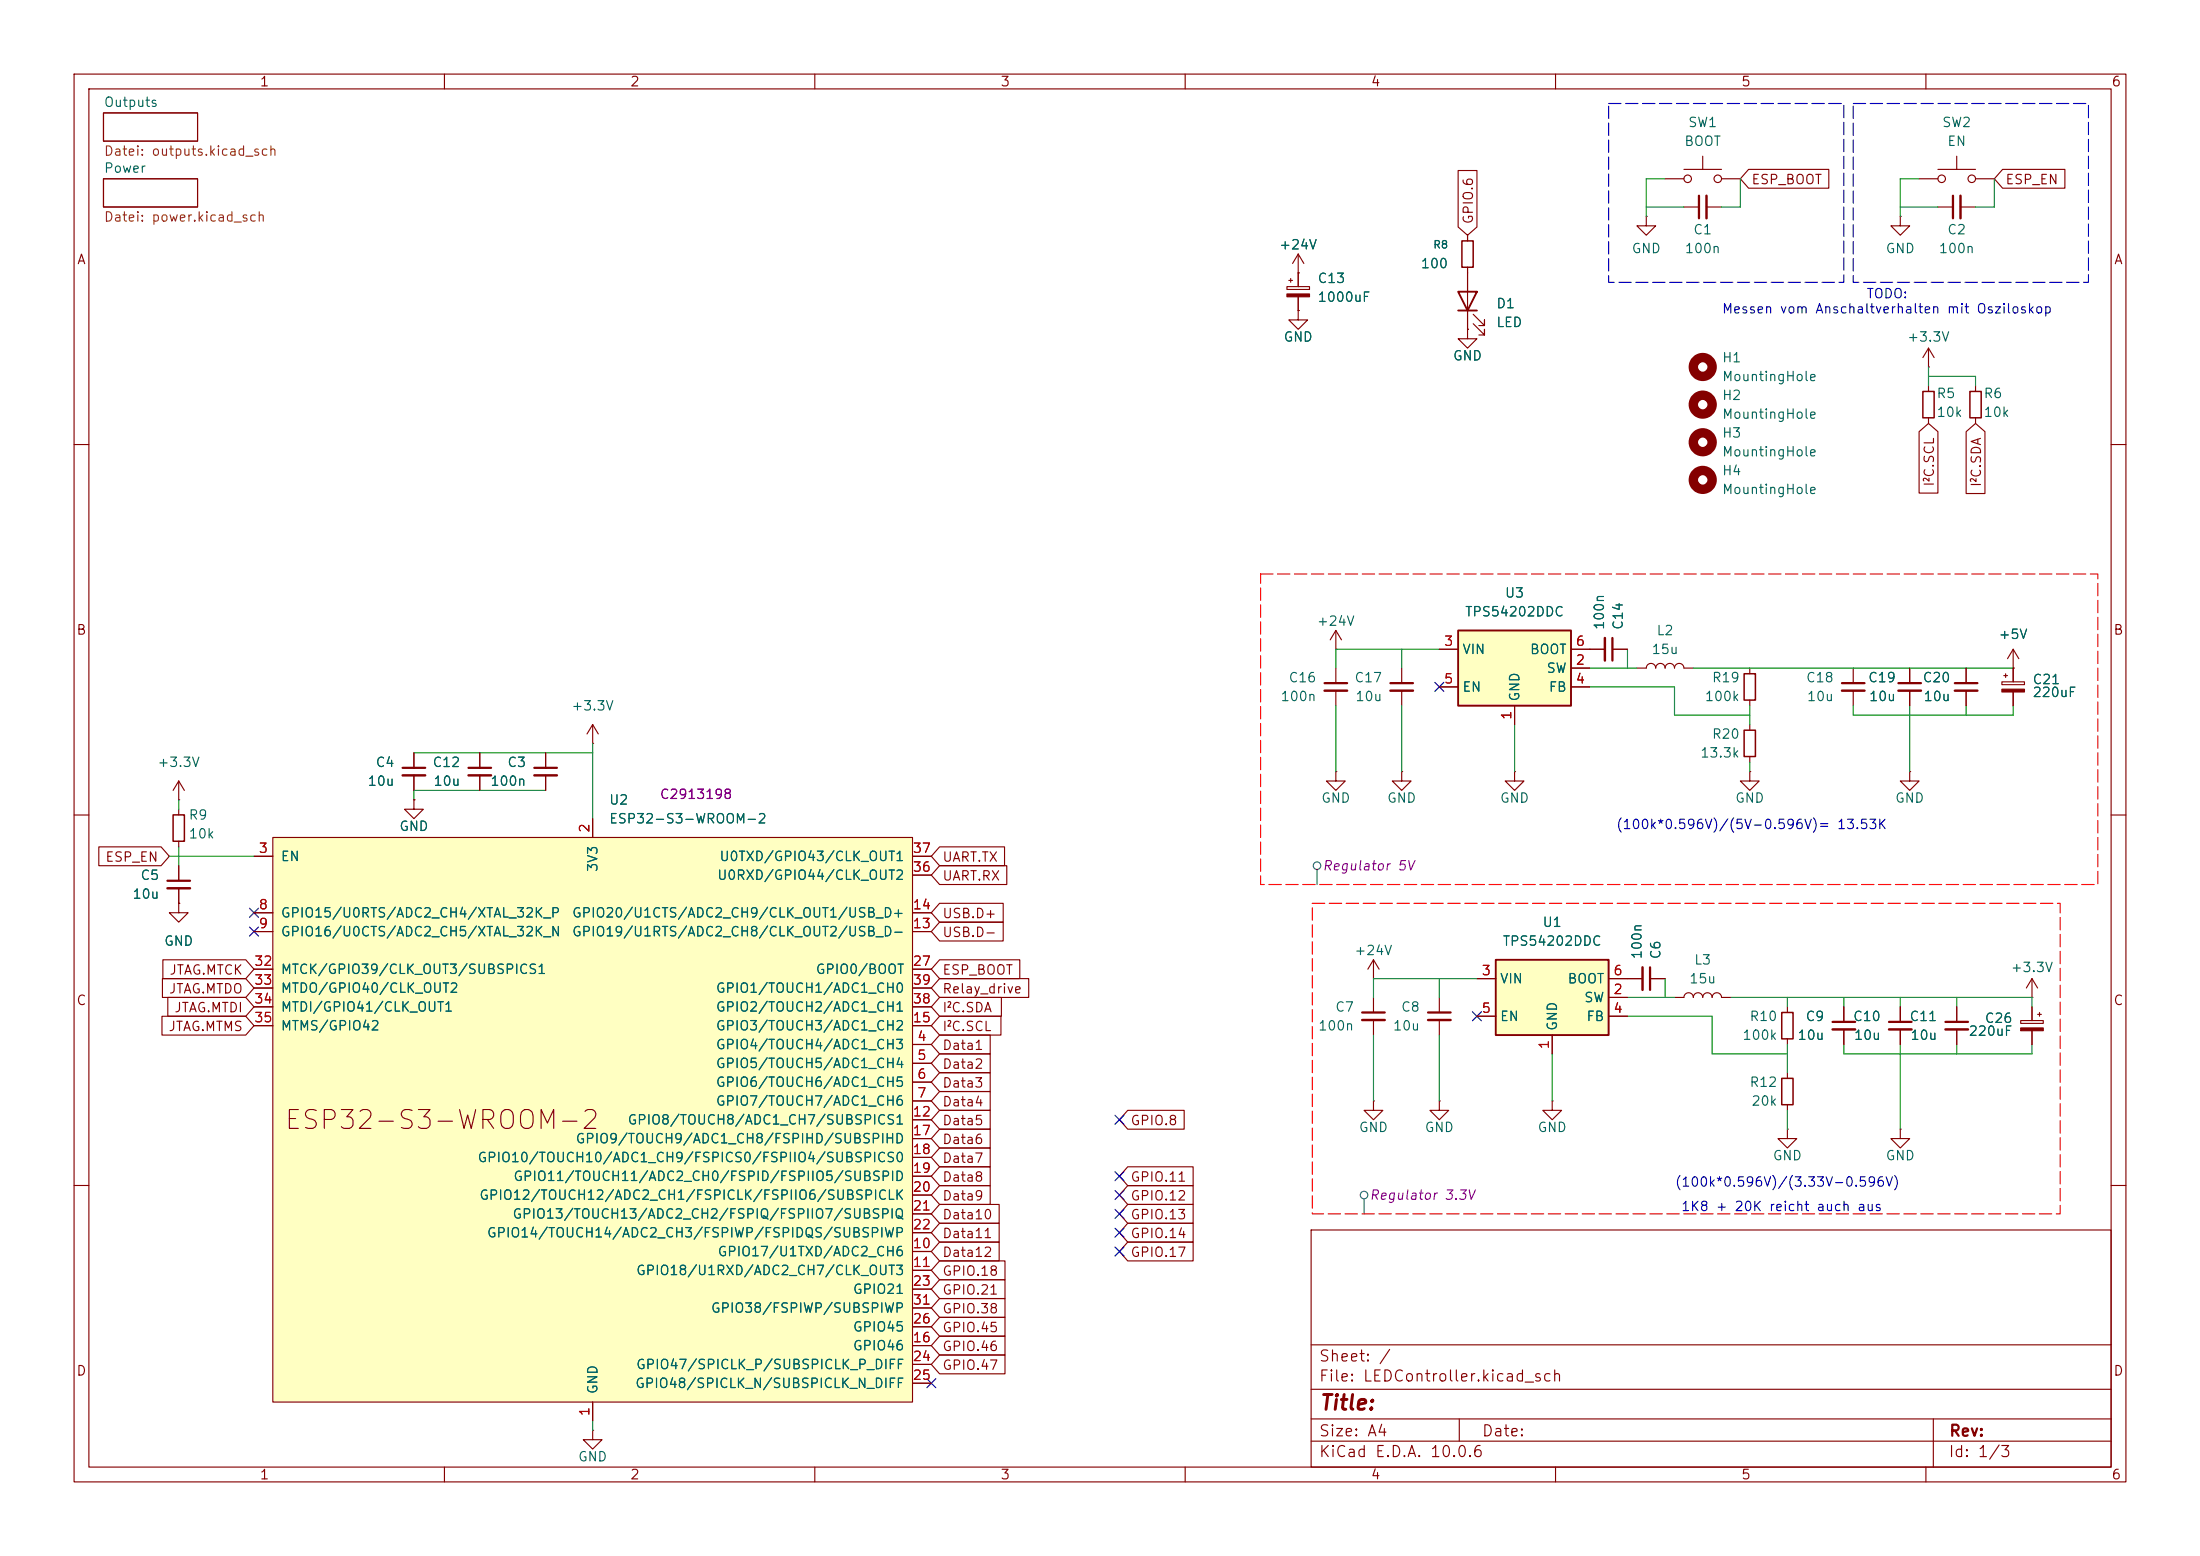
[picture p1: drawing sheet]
<svg xmlns="http://www.w3.org/2000/svg" width="297mm" height="210mm" viewBox="0 0 297 210" stroke-linecap="round" stroke-linejoin="round" font-family="sans-serif">
<g fill="none" stroke="#840000" stroke-width=".15">
<path d="M10 10h277v190h-277zM12 12h273v186h-273zM14 15.2h12.7v3.9h-12.7zM60 10v2M110 10v2M160 10v2M210 10v2M260 10v2M14 24.1h12.7v3.8h-12.7zM10 60h2M285 60h2M236.2 97.8v.8"/>
<path d="M257.8 90.2v2M257.8 93.2v2.1M10 110h2M236.2 104.1v1.3h1.3l-1.3 1.3-1.3-1.3h1.3M236.2 104.1h.1M236.2 102.1v.8M285 110h2M256.5 135.9v2M256.5 138.9v2.1M10 160h2M177 166h108v32h-108zM285 160h2"/>
<path d="M60 198v2M110 198v2M160 198v2M177 194.5h108M177 191.5h108M177 187.5h108M177 181.5h108M197 191.5v3M210 198v2M260 198v2M261 191.5v6.5"/>
</g>
<path d="M235.5 98.6h1.5v3.5h-1.5z" fill="none" stroke="#840000" stroke-width=".2"/>
<path d="M256.3 92.2h3M255 137.9h3.1" fill="none" stroke="#840000" stroke-width=".3"/>
<path d="M256.3 93.2h3M255 138.9h3.1" fill="none" stroke="#840000" stroke-width=".33"/>
<path d="M196.8 85.1h15.3v10.2h-15.3z" fill="#ffffc2"/>
<path d="M196.8 39.4h2.6l-1.3 2.5zM196.8 41.9h2.6M196.8 85.1h15.3v10.2h-15.3z" fill="none" stroke="#840000" stroke-width=".25"/>
<g fill="none" stroke="#840000" stroke-width=".15">
<path d="M173.7 38.7h3.1v.4h-3.1zM174 37.8h.5M174.2 37.6v.5M175.3 36.8h.1M175.3 34.3v4.4M175.3 34.3l-.8 1.3M175.3 34.3l.7 1.3M198.1 31.8v.7M198.1 36.1v8.4M222.2 29.2v1.3h1.3l-1.3 1.3-1.2-1.3h1.2M222.2 29.2h.1M224.8 24.1h2.5"/>
<path d="M227.3 22.9h5.1M227.3 27.9h2.1M229.9 21.1v1.8M230.4 27.9h2M232.4 24.1h2.5M259.1 24.1h2.5M261.6 22.9h5.1M264.2 21.1v1.8M266.7 24.1h2.5M175.3 41.9v1.3h1.2l-1.2 1.3-1.3-1.3h1.3M175.3 41.9h.1M175.3 40.1v1.8"/>
<path d="M198.1 44.5v1.2h1.3l-1.3 1.3-1.3-1.3h1.3M198.1 44.5h.1M198.9 43.7l1.5 1.5v-.7v.7h-.8M198.9 42.4l1.5 1.5v-.7v.7h-.8M260.3 52.1v.7M260.3 56.4v.8M266.7 52.1v.7M266.7 56.4v.8M194.3 87.6h2.5M194.3 92.7h2.5M204.5 95.3v2.5M212.1 90.2h2.5"/>
<path d="M212.1 87.6h4.6M212.1 92.7h2.5M217.7 87.6h2M221 90.2h1.2a.64 .64 0 0 1 .7-.7 .64 .64 0 0 1 .6 .7 .64 .64 0 0 1 .7-.7 .64 .64 0 0 1 .6 .7 .64 .64 0 0 1 .6-.7 .64 .64 0 0 1 .7 .7 .64 .64 0 0 1 .6-.7 .64 .64 0 0 1 .6 .7h1.3M236.2 90.2v.7M236.2 94.5v.8M250.2 90.2v2M250.2 93.2v2.1M265.4 90.2v2M265.4 93.2v2.1M270.3 92h3v.4h-3zM270.5 91.2h.5"/>
<path d="M270.8 90.9v.5M271.8 90.2h.1M271.8 87.6v4.4M271.8 93.4v1.9M271.8 87.6l-.8 1.3M271.8 87.6l.7 1.3M24.1 108h.1M24.1 105.4v2.6M24.1 109.2v.8M24.1 113.5v.8M24.1 105.4l-.7 1.3M24.1 105.4l.8 1.3"/>
<path d="M55.9 101.6v2M55.9 104.6v2.1M204.5 104.1v1.3h1.2l-1.2 1.3-1.3-1.3h1.3M204.5 104.1h.1M257.8 104.1v1.3h1.3l-1.3 1.3-1.3-1.3h1.3M257.8 104.1h.1M185.4 132.1h.1M185.4 129.5v2.6M185.4 134.6v2.1M185.4 137.7v2M185.4 129.5l-.7 1.3M185.4 129.5l.8 1.3"/>
<path d="M194.3 134.6v2.1M194.3 137.7v2M219.7 132.1h2M222.8 132.1h2M226.1 134.6h1.2a.64 .64 0 0 1 .7-.6 .64 .64 0 0 1 .6 .6 .64 .64 0 0 1 .6-.6 .64 .64 0 0 1 .7 .6 .64 .64 0 0 1 .6-.6 .64 .64 0 0 1 .6 .6 .64 .64 0 0 1 .7-.6 .64 .64 0 0 1 .6 .6h1.3M272.8 137.7h3v.4h-3zM274.3 134.6h.1M274.3 132.1l-.7 1.3M274.3 132.1l.8 1.3M274.3 132.1v2.5M274.3 135.9v1.8M274.3 139.1v1.9"/>
<path d="M275.1 136.9h.5M275.3 136.7v.5M185.4 148.6v1.3h1.3l-1.3 1.2-1.3-1.2h1.3M185.4 148.6h.1M194.3 148.6v1.3h1.3l-1.3 1.2-1.3-1.2h1.3M194.3 148.6h.1M241.3 152.4v1.3h1.3l-1.3 1.2-1.3-1.2h1.3M241.3 152.4h.1M241.3 144.8v.7M241.3 149.1v.8M256.5 152.4v1.3h1.3l-1.3 1.2-1.2-1.2h1.2M256.5 152.4h.1"/>
<circle cx="227.8" cy="24.1" r=".51"/>
<circle cx="231.9" cy="24.1" r=".51"/>
<circle cx="262.1" cy="24.1" r=".51"/>
<circle cx="266.2" cy="24.1" r=".51"/>
</g>
<path d="M229.4 26.4v3.1M217.7 86.1v3.1M248.7 92.2h3M263.9 92.2h3.1M54.4 103.6h3M183.9 136.7h3M192.8 136.7h3M222.8 130.6v3" fill="none" stroke="#840000" stroke-width=".3"/>
<path d="M230.4 26.4v3.1M216.7 86.1v3.1M248.7 93.2h3M263.9 93.2h3.1M54.4 104.6h3M183.9 137.7h3M192.8 137.7h3M221.7 130.6v3" fill="none" stroke="#840000" stroke-width=".33"/>
<g fill="#840000" stroke="#840000" stroke-width=".15">
<path d="M270.3 93h3v.4h-3z"/>
<path d="M173.7 39.7h3.1v.4h-3.1z"/>
<path d="M272.8 138.7h3v.4h-3z"/>
</g>
<path d="M197.4 32.5h1.5v3.6h-1.5zM259.6 52.8h1.5v3.6h-1.5zM265.9 52.8h1.6v3.6h-1.6zM235.5 90.9h1.5v3.6h-1.5zM23.4 110h1.5v3.5h-1.5zM240.5 145.5h1.6v3.6h-1.6z" fill="none" stroke="#840000" stroke-width=".2"/>
<g fill="none" stroke="#840000" stroke-width="1.3">
<circle cx="229.9" cy="59.7" r="1.27"/>
<circle cx="229.9" cy="54.6" r="1.27"/>
<circle cx="229.9" cy="64.8" r="1.27"/>
</g>
<path d="M201.9 129.5h15.3v10.2h-15.3z" fill="#ffffc2"/>
<path d="M201.9 129.5h15.3v10.2h-15.3z" fill="none" stroke="#840000" stroke-width=".25"/>
<g fill="none" stroke="#840000" stroke-width=".15">
<path d="M261.6 27.9h2.1M264.7 27.9h2M260.3 49.5h.1M260.3 47l-.7 1.3M260.3 47l.8 1.3M260.3 47v2.5M80 97.8l-.8 1.3M80 97.8l.8 1.3M80 97.8v2.5M64.8 101.6v2M64.8 104.6v2.1M73.7 101.6v2"/>
<path d="M73.7 104.6v2.1M80 100.3h.1M199.4 132.1h2.5M199.4 137.2h2.5M209.5 139.7v2.5M217.2 134.6h2.5M217.2 132.1h2.5M217.2 137.2h2.5M209.5 148.6v1.3h1.3l-1.3 1.2-1.2-1.2h1.2M209.5 148.6h.1"/>
</g>
<circle cx="229.9" cy="49.5" r="1.27" fill="none" stroke="#840000" stroke-width="1.3"/>
<path d="M263.7 26.4v3.1M63.2 103.6h3.1M72.1 103.6h3.1" fill="none" stroke="#840000" stroke-width=".3"/>
<path d="M264.7 26.4v3.1M63.2 104.6h3.1M72.1 104.6h3.1" fill="none" stroke="#840000" stroke-width=".33"/>
<path d="M36.8 113h86.4v76.2h-86.4z" fill="#ffffc2"/>
<g fill="none" stroke="#840000" stroke-width=".15">
<path d="M175.3 36.8h.1M175.3 36.8v1.9M196.8 23h2.6v7.6l-1.3 1.2-1.3-1.2zM198.1 31.8v.7M198.1 36.1v3.3M236.1 22.9h10.8v2.5h-10.8l-1.2-1.3zM256.5 29.2v1.3h1.3l-1.3 1.3-1.2-1.3h1.2M256.5 29.2h.1M270.4 22.9h8.4v2.5h-8.4l-1.2-1.3zM175.3 41.9h.1M175.3 40.1v1.8M198.1 44.5h.1"/>
<path d="M198.1 41.9v2.6M259.1 58.3l1.2-1.1 1.3 1.1v8.3h-2.5zM265.4 58.3l1.3-1.1 1.3 1.1v8.3h-2.6zM180.3 87.6h.1M180.3 85.1l-.7 1.3M180.3 85.1l.8 1.3M180.3 85.1v2.5M180.3 90.2v2M180.3 93.2v2.1M189.2 90.2v2M189.2 93.2v2.1M194.3 87.6h2.5"/>
<path d="M194.3 92.7h2.5M204.5 95.3v2.5M212.1 90.2h2.5M212.1 87.6h4.6M212.1 92.7h2.5M217.7 87.6h2M257.8 90.2v2M257.8 93.2v2.1M265.4 90.2v2M265.4 93.2v2.1M271.8 90.2h.1M271.8 90.2v1.8"/>
<path d="M271.8 93.4v1.9M13.3 114.3h8.4l1.2 1.3-1.2 1.2h-8.4zM24.1 116.8v2.1M24.1 119.9v2M34.3 115.6h2.5M36.8 113h86.4v76.2h-86.4zM55.9 108v1.2h1.2l-1.2 1.3-1.3-1.3h1.3M55.9 108h.1M55.9 101.6v2M55.9 104.6v2.1M64.8 101.6v2M64.8 104.6v2.1"/>
<path d="M73.7 101.6v2M73.7 104.6v2.1M80 110.5v2.5M123.2 115.6h2.5M123.2 118.1h2.5M126.8 116.8h9.1v2.6h-9.1l-1.1-1.3zM126.8 114.3h8.8v2.5h-8.8l-1.1-1.2zM180.3 104.1v1.3h1.3l-1.3 1.3-1.2-1.3h1.2M180.3 104.1h.1M189.2 104.1v1.3h1.3l-1.3 1.3-1.2-1.3h1.2M189.2 104.1h.1M21.9 137.2h11.3l1.1 1.2-1.1 1.3h-11.3z"/>
<path d="M21.9 132.1h11.3l1.1 1.3-1.1 1.2h-11.3zM22 129.5h11.2l1.1 1.3-1.1 1.3h-11.2zM22.7 134.6h10.5l1.1 1.3-1.1 1.3h-10.5zM24.1 121.9v1.3h1.3l-1.3 1.3-1.2-1.3h1.2M24.1 121.9h.1M34.3 123.2h2.5M34.3 125.7h2.5M34.3 138.4h2.5M34.3 130.8h2.5M34.3 133.4h2.5M34.3 135.9h2.5M123.2 123.2h2.5"/>
<path d="M123.2 125.7h2.5M123.2 138.4h2.5M123.2 130.8h2.5M123.2 133.4h2.5M123.2 135.9h2.5M126.8 137.2h8.3v2.5h-8.3l-1.1-1.3zM126.8 139.7h6.9v2.5h-6.9l-1.1-1.2zM126.8 134.6h8.4v2.6h-8.4l-1.1-1.3zM126.8 121.9h8.6v2.6h-8.6l-1.1-1.3zM126.8 132.1h12.1v2.5h-12.1l-1.1-1.2zM126.8 129.5h10.9v2.6h-10.9l-1.1-1.3zM126.8 124.5h8.6v2.5h-8.6l-1.1-1.3z"/>
<path d="M199.4 132.1h2.5M199.4 137.2h2.5M209.5 139.7v2.5M217.2 132.1h4.5M217.2 134.6h2.5M217.2 137.2h2.5M222.8 132.1h2M241.3 135.9v.8M248.9 135.9v2M248.9 138.9v2.1M256.5 135.9v2M256.5 138.9v2.1"/>
<path d="M264.2 135.9v2M264.2 138.9v2.1M274.3 135.9v1.8M274.3 139.1v1.9M123.2 141h2.5M123.2 143.5h2.5M123.2 146.1h2.5M123.2 148.6h2.5M123.2 151.1h2.5M123.2 153.7h2.5M123.2 156.2h2.5M123.2 158.8h2.5"/>
<path d="M126.8 142.2h6.9v2.6h-6.9l-1.1-1.3zM126.8 149.9h6.9v2.5h-6.9l-1.1-1.3zM126.8 144.8h6.9v2.5h-6.9l-1.1-1.2zM126.8 147.3h6.9v2.6h-6.9l-1.1-1.3zM126.8 157.5h6.9v2.5h-6.9l-1.1-1.2zM126.8 154.9h6.9v2.6h-6.9l-1.1-1.3zM126.8 152.4h6.9v2.5h-6.9l-1.1-1.2zM152.2 157.5h8.9v2.5h-8.9l-1.1-1.2zM152.2 149.9h7.7v2.5h-7.7l-1.1-1.3zM241.3 140.2v.8M123.2 168.9h2.5M123.2 171.5h2.5"/>
<path d="M123.2 161.3h2.5M123.2 163.8h2.5M123.2 166.4h2.5M123.2 174h2.5M123.2 179.1h2.5M123.2 176.5h2.5M126.8 177.8h8.9v2.5h-8.9l-1.1-1.2zM126.8 175.3h8.9v2.5h-8.9l-1.1-1.3zM126.8 172.7h8.9v2.6h-8.9l-1.1-1.3zM126.8 170.2h8.9v2.5h-8.9l-1.1-1.2zM126.8 165.1h8.1v2.5h-8.1l-1.1-1.2zM126.8 162.6h8.1v2.5h-8.1l-1.1-1.3z"/>
<path d="M126.8 160h6.9v2.6h-6.9l-1.1-1.3zM126.8 167.6h8.1v2.6h-8.1l-1.1-1.3zM152.2 160h8.9v2.6h-8.9l-1.1-1.3zM152.2 167.6h8.9v2.6h-8.9l-1.1-1.3zM152.2 162.6h8.9v2.5h-8.9l-1.1-1.3zM152.2 165.1h8.9v2.5h-8.9l-1.1-1.2zM80 193v1.3h1.3l-1.3 1.3-1.3-1.3h1.3M80 193h.1M80 189.2v2.6M123.2 181.6h2.5M123.2 184.2h2.5M123.2 186.7h2.5"/>
<path d="M126.8 182.9h8.9v2.5h-8.9l-1.1-1.2zM126.8 180.3h8.9v2.6h-8.9l-1.1-1.3z"/>
</g>
<path d="M178.8 92.2h3.1M187.7 92.2h3.1M22.6 118.9h3.1M247.4 137.9h3M262.6 137.9h3.1" fill="none" stroke="#840000" stroke-width=".3"/>
<path d="M178.8 93.2h3.1M187.7 93.2h3.1M22.6 119.9h3.1M247.4 138.9h3M262.6 138.9h3.1" fill="none" stroke="#840000" stroke-width=".33"/>
<path d="M240.5 136.7h1.6v3.5h-1.6z" fill="none" stroke="#840000" stroke-width=".2"/>
<g fill="none" stroke="#484848" stroke-width=".15">
<path d="M177.8 117.3v2.1M184.1 161.8v2"/>
<circle cx="177.8" cy="116.8" r=".51"/>
<circle cx="184.2" cy="161.3" r=".51"/>
</g>
<path d="M170.2 77.5h113v41.9h-113v-41.9M177.2 121.9h100.9v41.9h-100.9v-41.9" fill="none" stroke="#f00" stroke-width=".15" stroke-dasharray="1.7 .6"/>
<g fill="none" stroke="#009600" stroke-width=".15">
<path d="M222.2 27.9h5.1M224.8 24.1h-2.6v5.1M234.9 24.1v3.8h-2.5M256.5 27.9h5.1M259.1 24.1h-2.6v5.1M269.2 24.1v3.8h-2.5M260.3 49.5v2.6M260.3 50.8h6.4v1.3M180.3 95.3v8.8M189.2 87.6v2.6M189.2 95.3v8.8M194.3 87.6h-14v2.6"/>
<path d="M204.5 97.8v6.3M214.6 90.2h6.4M214.6 92.7h11.5v3.8h10.1M219.7 87.6v2.6M228.6 90.2h43.2M236.2 95.3v2.5M250.2 95.3v1.2h21.6v-1.2M257.8 95.3v8.8M265.4 95.3v1.2M22.9 115.6h11.4M24.1 108v1.2M24.1 114.3v2.5"/>
<path d="M55.9 101.6h24.1M73.7 106.7h-17.8v1.3M80 100.3v10.2M236.2 102.9v1.2M185.4 139.7v8.9M194.3 132.1v2.5M194.3 139.7v8.9M199.4 132.1h-14v2.5M219.7 137.2h11.4v5h10.2M219.7 134.6h6.4M224.8 132.1v2.5M233.7 134.6h40.6v1.3"/>
<path d="M241.3 134.6v1.3M248.9 134.6v1.3M256.5 134.6v1.3M264.2 134.6v1.3M209.5 142.2v6.4M241.3 141v3.8M241.3 149.9v2.5M248.9 141v1.2h25.4v-1.2M256.5 141v11.4M264.2 141v1.2M80 191.8v1.2"/>
</g>
<g fill="none" stroke="#000084" stroke-width=".15">
<path d="M193.7 92.1l1.2 1.2M194.9 92.1l-1.2 1.2M33.7 122.6l1.2 1.2M33.7 125.1l1.2 1.2M34.9 122.6l-1.2 1.2M34.9 125.1l-1.2 1.2M198.8 136.6l1.2 1.2M200 136.6l-1.2 1.2M150.5 158.1l1.2 1.3M150.5 150.5l1.2 1.2M151.7 158.1l-1.2 1.3M151.7 150.5l-1.2 1.2"/>
<path d="M150.5 168.3l1.2 1.2M150.5 165.8l1.2 1.2M150.5 160.7l1.2 1.2M150.5 163.2l1.2 1.2M151.7 168.3l-1.2 1.2M151.7 165.8l-1.2 1.2M151.7 160.7l-1.2 1.2M151.7 163.2l-1.2 1.2M125.1 186.1l1.2 1.2M126.3 186.1l-1.2 1.2"/>
</g>
<path d="M217.2 14h31.7v24.1h-31.7zM250.2 14h31.7v24.1h-31.7z" fill="none" stroke="#0000c2" stroke-width=".15" stroke-dasharray="1.7 .6"/>
<text font-size="2.5" fill="#840000" x="38.2" y="153.1">ESP32-S3-WROOM-2</text>
<text font-size="2" fill="#840000" x="178" y="190.8">Title:</text>
<g font-size="1.5" fill="#840000">
<text x="178" y="184.1">Sheet: /</text>
<text x="178" y="186.8">File: LEDController.kicad_sch</text>
<text x="178" y="197">KiCad E.D.A. 10.0.6</text>
<text x="178" y="194.2">Size: A4</text>
<text x="200" y="194.2">Date:</text>
<text x="263" y="197">Id: 1/3</text>
<text x="263" y="194.2">Rev:</text>
</g>
<g font-size="1.3" fill="#840000">
<text x="35" y="12">1</text>
<text x="85" y="12">2</text>
<text x="135" y="12">3</text>
<text x="185" y="12">4</text>
<text x="235" y="12">5</text>
<text x="285" y="12">6</text>
<text x="236.4" y="25.2">ESP_BOOT</text>
<text x="270.6" y="25.2">ESP_EN</text>
<text x="10.3" y="36">A</text>
<text x="199.2" y="30.3" transform="rotate(-90 199.2 30.3)">GPIO.6</text>
<text x="285.3" y="36">A</text>
<text x="261.4" y="65.8" transform="rotate(-90 261.4 65.8)">I C.SCL</text>
<text x="267.8" y="65.8" transform="rotate(-90 267.8 65.8)">I C.SDA</text>
<text x="10.2" y="86">B</text>
<text x="285.2" y="86">B</text>
<text x="14.1" y="116.6">ESP_EN</text>
<text x="127.1" y="119.2">UART.RX</text>
<text x="127.1" y="116.6">UART.TX</text>
<text x="127.1" y="124.2">USB.D+</text>
<text x="22.8" y="131.9">JTAG.MTCK</text>
<text x="127.1" y="131.9">ESP_BOOT</text>
<text x="127.1" y="126.8">USB.D-</text>
<text x="10.2" y="136">C</text>
<text x="22.7" y="134.4">JTAG.MTDO</text>
<text x="23.4" y="136.9">JTAG.MTDI</text>
<text x="127.1" y="136.9">I C.SDA</text>
<text x="127.1" y="134.4">Relay_drive</text>
<text x="285.2" y="136">C</text>
<text x="22.7" y="139.5">JTAG.MTMS</text>
<text x="127.1" y="139.5">I C.SCL</text>
<text x="127.1" y="142">Data1</text>
<text x="127.1" y="144.6">Data2</text>
<text x="127.1" y="147.1">Data3</text>
<text x="127.1" y="149.6">Data4</text>
<text x="127.1" y="152.2">Data5</text>
<text x="127.1" y="154.7">Data6</text>
<text x="152.5" y="152.2">GPIO.8</text>
<text x="127.1" y="159.8">Data8</text>
<text x="127.1" y="157.3">Data7</text>
<text x="152.5" y="159.8">GPIO.11</text>
<text x="127.1" y="167.4">Data11</text>
<text x="127.1" y="164.9">Data10</text>
<text x="127.1" y="162.3">Data9</text>
<text x="152.5" y="162.3">GPIO.12</text>
<text x="152.5" y="164.9">GPIO.13</text>
<text x="152.5" y="167.4">GPIO.14</text>
<text x="127.1" y="172.5">GPIO.18</text>
<text x="127.1" y="170">Data12</text>
<text x="152.5" y="170">GPIO.17</text>
<text x="127.1" y="177.6">GPIO.38</text>
<text x="127.1" y="175">GPIO.21</text>
<text x="10.2" y="186">D</text>
<text x="127.1" y="185.2">GPIO.47</text>
<text x="127.1" y="180.1">GPIO.45</text>
<text x="127.1" y="182.7">GPIO.46</text>
<text x="285.2" y="186">D</text>
<text x="35" y="200">1</text>
<text x="85" y="200">2</text>
<text x="135" y="200">3</text>
<text x="185" y="200">4</text>
<text x="235" y="200">5</text>
<text x="285" y="200">6</text>
</g>
<g font-size="1.3" fill="#006464">
<text x="13.9" y="14.7">Outputs</text>
<text x="227.8" y="17.5">SW1</text>
<text x="262.1" y="17.5">SW2</text>
<text x="13.9" y="23.6">Power</text>
<text x="227.3" y="20">BOOT</text>
<text x="262.8" y="20">EN</text>
<text x="172.6" y="34">+24V</text>
<text x="220.2" y="34.5">GND</text>
<text x="227.4" y="34.5">100n</text>
<text x="228.5" y="32">C1</text>
<text x="254.5" y="34.5">GND</text>
<text x="261.6" y="34.5">100n</text>
<text x="262.8" y="32">C2</text>
<text x="177.8" y="38.5">C13</text>
<text x="177.8" y="41.1">1000uF</text>
<text x="191.7" y="36.5">100</text>
<text x="201.9" y="41.9">D1</text>
<text x="173.2" y="46.4">GND</text>
<text x="201.9" y="44.5">LED</text>
<text x="257.4" y="46.4">+3.3V</text>
<text x="196.1" y="49">GND</text>
<text x="232.4" y="49.2">H1</text>
<text x="232.4" y="51.8">MountingHole</text>
<text x="232.4" y="54.3">H2</text>
<text x="232.4" y="56.8">MountingHole</text>
<text x="232.4" y="59.4">H3</text>
<text x="261.4" y="54">R5</text>
<text x="261.4" y="56.6">10k</text>
<text x="267.7" y="54">R6</text>
<text x="267.7" y="56.6">10k</text>
<text x="232.4" y="61.9">MountingHole</text>
<text x="232.4" y="64.5">H4</text>
<text x="232.4" y="67">MountingHole</text>
<text x="197.7" y="83.5">TPS54202DDC</text>
<text x="203.1" y="81">U3</text>
<text x="177.7" y="84.8">+24V</text>
<text x="197.3" y="88.6">VIN</text>
<text x="206.5" y="88.6">BOOT</text>
<text x="216.9" y="85.1" transform="rotate(-90 216.9 85.1)">100n</text>
<text x="219.4" y="85.1" transform="rotate(-90 219.4 85.1)">C14</text>
<text x="222.9" y="88.6">15u</text>
<text x="223.5" y="86.1">L2</text>
<text x="269.7" y="86.6">+5V</text>
<text x="172.8" y="94.9">100n</text>
<text x="173.9" y="92.4">C16</text>
<text x="182.8" y="92.4">C17</text>
<text x="182.9" y="94.9">10u</text>
<text x="197.3" y="93.7">EN</text>
<text x="205.4" y="94.8" transform="rotate(-90 205.4 94.8)">GND</text>
<text x="208.7" y="91.1">SW</text>
<text x="209" y="93.7">FB</text>
<text x="230.1" y="94.9">100k</text>
<text x="231" y="92.4">R19</text>
<text x="243.7" y="92.4">C18</text>
<text x="243.8" y="94.9">10u</text>
<text x="252.1" y="92.4">C19</text>
<text x="252.2" y="94.9">10u</text>
<text x="259.5" y="92.4">C20</text>
<text x="259.6" y="94.9">10u</text>
<text x="274.3" y="92.7">C21</text>
<text x="274.3" y="94.4">220uF</text>
<text x="77" y="96.2">+3.3V</text>
<text x="231" y="100">R20</text>
<text x="21.2" y="103.8">+3.3V</text>
<text x="49.5" y="106.4">10u</text>
<text x="50.6" y="103.8">C4</text>
<text x="58.3" y="103.8">C12</text>
<text x="58.4" y="106.4">10u</text>
<text x="66.1" y="106.4">100n</text>
<text x="68.4" y="103.8">C3</text>
<text x="229.5" y="102.6">13.3k</text>
<text x="25.4" y="110.9">R9</text>
<text x="25.4" y="113.5">10k</text>
<text x="53.8" y="112.5">GND</text>
<text x="82.1" y="108.9">U2</text>
<text x="82.1" y="111.5">ESP32-S3-WROOM-2</text>
<text x="178.3" y="108.7">GND</text>
<text x="187.2" y="108.7">GND</text>
<text x="202.4" y="108.7">GND</text>
<text x="234.2" y="108.7">GND</text>
<text x="255.7" y="108.7">GND</text>
<text x="18.9" y="119.1">C5</text>
<text x="37.8" y="116.5">EN</text>
<text x="81" y="117.8" transform="rotate(-90 81 117.8)">3V3</text>
<text x="96.7" y="119.1">U0RXD/GPIO44/CLK_OUT2</text>
<text x="97" y="116.5">U0TXD/GPIO43/CLK_OUT1</text>
<text x="17.8" y="121.6">10u</text>
<text x="37.8" y="124.2">GPIO15/U0RTS/ADC2_CH4/XTAL_32K_P</text>
<text x="77.1" y="124.2">GPIO20/U1CTS/ADC2_CH9/CLK_OUT1/USB_D+</text>
<text x="208.2" y="125.4">U1</text>
<text x="22.1" y="128">GND</text>
<text x="37.8" y="126.7">GPIO16/U0CTS/ADC2_CH5/XTAL_32K_N</text>
<text x="37.8" y="131.8">MTCK/GPIO39/CLK_OUT3/SUBSPICS1</text>
<text x="77.1" y="126.7">GPIO19/U1RTS/ADC2_CH8/CLK_OUT2/USB_D-</text>
<text x="110" y="131.8">GPIO0/BOOT</text>
<text x="182.8" y="129.2">+24V</text>
<text x="202.8" y="128">TPS54202DDC</text>
<text x="221.9" y="129.6" transform="rotate(-90 221.9 129.6)">100n</text>
<text x="224.5" y="129.6" transform="rotate(-90 224.5 129.6)">C6</text>
<text x="228.6" y="130.5">L3</text>
<text x="271.4" y="131.5">+3.3V</text>
<text x="37.8" y="134.3">MTDO/GPIO40/CLK_OUT2</text>
<text x="37.8" y="136.9">MTDI/GPIO41/CLK_OUT1</text>
<text x="96.5" y="136.9">GPIO2/TOUCH2/ADC1_CH1</text>
<text x="96.5" y="134.3">GPIO1/TOUCH1/ADC1_CH0</text>
<text x="180.2" y="136.9">C7</text>
<text x="189.1" y="136.9">C8</text>
<text x="202.4" y="133">VIN</text>
<text x="211.5" y="133">BOOT</text>
<text x="213.8" y="135.6">SW</text>
<text x="228" y="133">15u</text>
<text x="37.8" y="139.4">MTMS/GPIO42</text>
<text x="96.5" y="141.9">GPIO4/TOUCH4/ADC1_CH3</text>
<text x="96.5" y="139.4">GPIO3/TOUCH3/ADC1_CH2</text>
<text x="177.9" y="139.4">100n</text>
<text x="188" y="139.4">10u</text>
<text x="202.4" y="138.1">EN</text>
<text x="210.5" y="139.2" transform="rotate(-90 210.5 139.2)">GND</text>
<text x="214.1" y="138.1">FB</text>
<text x="235.1" y="140.7">100k</text>
<text x="236.1" y="138.1">R10</text>
<text x="242.6" y="140.7">10u</text>
<text x="243.7" y="138.1">C9</text>
<text x="250.1" y="138.1">C10</text>
<text x="250.2" y="140.7">10u</text>
<text x="257.7" y="138.1">C11</text>
<text x="257.8" y="140.7">10u</text>
<text x="265.7" y="140.1">220uF</text>
<text x="267.9" y="138.4">C26</text>
<text x="96.5" y="144.5">GPIO5/TOUCH5/ADC1_CH4</text>
<text x="96.5" y="147">GPIO6/TOUCH6/ADC1_CH5</text>
<text x="96.5" y="149.6">GPIO7/TOUCH7/ADC1_CH6</text>
<text x="236.1" y="147">R12</text>
<text x="236.3" y="149.6">20k</text>
<text x="77.6" y="154.6">GPIO9/TOUCH9/ADC1_CH8/FSPIHD/SUBSPIHD</text>
<text x="84.6" y="152.1">GPIO8/TOUCH8/ADC1_CH7/SUBSPICS1</text>
<text x="183.4" y="153.1">GND</text>
<text x="192.2" y="153.1">GND</text>
<text x="207.5" y="153.1">GND</text>
<text x="64.4" y="157.2">GPIO10/TOUCH10/ADC1_CH9/FSPICS0/FSPIIO4/SUBSPICS0</text>
<text x="69.2" y="159.7">GPIO11/TOUCH11/ADC2_CH0/FSPID/FSPIIO5/SUBSPID</text>
<text x="239.2" y="156.9">GND</text>
<text x="254.5" y="156.9">GND</text>
<text x="64.6" y="162.3">GPIO12/TOUCH12/ADC2_CH1/FSPICLK/FSPIIO6/SUBSPICLK</text>
<text x="65.6" y="167.3">GPIO14/TOUCH14/ADC2_CH3/FSPIWP/FSPIDQS/SUBSPIWP</text>
<text x="69.1" y="164.8">GPIO13/TOUCH13/ADC2_CH2/FSPIQ/FSPIIO7/SUBSPIQ</text>
<text x="85.8" y="172.4">GPIO18/U1RXD/ADC2_CH7/CLK_OUT3</text>
<text x="96.8" y="169.9">GPIO17/U1TXD/ADC2_CH6</text>
<text x="95.9" y="177.5">GPIO38/FSPIWP/SUBSPIWP</text>
<text x="115.1" y="175">GPIO21</text>
<text x="85.8" y="185.1">GPIO47/SPICLK_P/SUBSPICLK_P_DIFF</text>
<text x="115.1" y="182.6">GPIO46</text>
<text x="115.1" y="180">GPIO45</text>
<text x="81" y="188.2" transform="rotate(-90 81 188.2)">GND</text>
<text x="85.7" y="187.7">GPIO48/SPICLK_N/SUBSPICLK_N_DIFF</text>
<text x="77.9" y="197.6">GND</text>
</g>
<g font-size="1.3" fill="#725600">
<text x="13.9" y="21.3">Datei: outputs.kicad_sch</text>
<text x="13.9" y="30.2">Datei: power.kicad_sch</text>
</g>
<g font-size="1.3" fill="#0000c2">
<text x="251.9" y="40.6">TODO:</text>
<text x="232.4" y="42.6">Messen vom Anschaltverhalten mit Osziloskop</text>
<text x="218.1" y="112.2">(100k*0.596V)/(5V-0.596V)= 13.53K</text>
<text x="226" y="160.5">(100k*0.596V)/(3.33V-0.596V)</text>
<text x="226.9" y="163.8">1K8 + 20K reicht auch aus</text>
</g>
<g font-size="1.3" fill="#a90000">
<text x="194.8" y="87.5">3</text>
<text x="212.6" y="87.5">6</text>
<text x="194.8" y="92.6">5</text>
<text x="212.6" y="90">2</text>
<text x="212.6" y="92.6">4</text>
<text x="204.3" y="97.3" transform="rotate(-90 204.3 97.3)">1</text>
<text x="79.9" y="112.5" transform="rotate(-90 79.9 112.5)">2</text>
<text x="34.8" y="115.4">3</text>
<text x="123.1" y="118">36</text>
<text x="123.1" y="115.4">37</text>
<text x="34.8" y="123.1">8</text>
<text x="34.8" y="125.6">9</text>
<text x="123.1" y="125.6">13</text>
<text x="123.1" y="123.1">14</text>
<text x="34.2" y="130.7">32</text>
<text x="123.1" y="130.7">27</text>
<text x="199.9" y="131.9">3</text>
<text x="217.7" y="131.9">6</text>
<text x="34.2" y="133.2">33</text>
<text x="34.2" y="135.8">34</text>
<text x="123.1" y="135.8">38</text>
<text x="123.1" y="133.2">39</text>
<text x="199.9" y="137">5</text>
<text x="217.7" y="134.5">2</text>
<text x="217.7" y="137">4</text>
<text x="34.2" y="138.3">35</text>
<text x="123.1" y="138.3">15</text>
<text x="123.7" y="140.8">4</text>
<text x="123.7" y="143.4">5</text>
<text x="209.4" y="141.7" transform="rotate(-90 209.4 141.7)">1</text>
<text x="123.7" y="145.9">6</text>
<text x="123.7" y="148.5">7</text>
<text x="123.1" y="151">12</text>
<text x="123.1" y="153.5">17</text>
<text x="123.1" y="156.1">18</text>
<text x="123.1" y="158.6">19</text>
<text x="123.1" y="161.2">20</text>
<text x="123.1" y="163.7">21</text>
<text x="123.1" y="166.2">22</text>
<text x="123.1" y="168.8">10</text>
<text x="123.1" y="171.3">11</text>
<text x="123.1" y="173.9">23</text>
<text x="123.1" y="178.9">26</text>
<text x="123.1" y="176.4">31</text>
<text x="123.1" y="181.5">16</text>
<text x="123.1" y="184">24</text>
<text x="79.9" y="191.2" transform="rotate(-90 79.9 191.2)">1</text>
<text x="123.1" y="186.6">25</text>
</g>
<g font-size="1.3" fill="#840084">
<text x="89" y="108.2">C2913198</text>
<text x="178.4" y="117.8">Regulator 5V</text>
<text x="184.8" y="162.3">Regulator 3.3V</text>
</g>
<text font-size="1" fill="#006464" x="193.4" y="33.8">R8</text>
<g font-size=".8" fill="#840000">
<text x="260.6" y="65.1" transform="rotate(-90 260.6 65.1)">2</text>
<text x="267" y="65.2" transform="rotate(-90 267 65.2)">2</text>
<text x="127.8" y="136.2">2</text>
<text x="127.8" y="138.7">2</text>
</g>
</svg>
